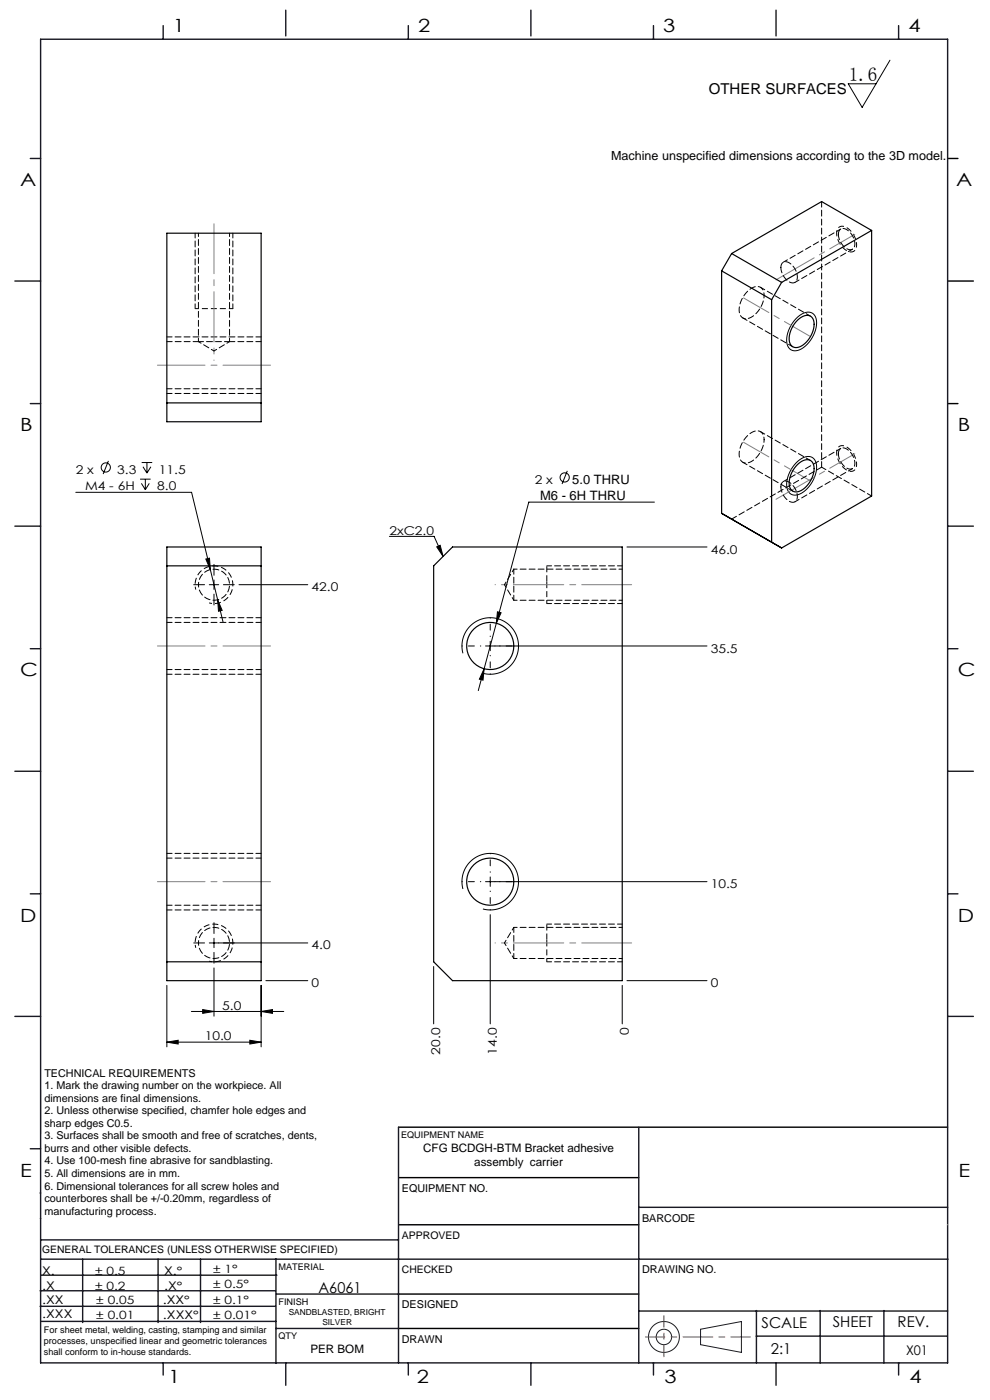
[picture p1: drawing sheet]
<svg xmlns="http://www.w3.org/2000/svg" width="210mm" height="297mm" viewBox="0 0 210 297" stroke-linecap="round" stroke-linejoin="round" font-family="sans-serif">
<g fill="none" stroke="#191924" stroke-width=".21">
<path d="M8.6 231.2v9.4M148.6 282l8.7-1.6v6.5l-8.7-1.6z"/>
<circle cx="140.8" cy="283.6" r="3.3"/>
<circle cx="140.8" cy="283.6" r="1.64"/>
</g>
<path d="M201 33.6h2.2M201 59.6h5.5M201 85.6h2.2M84.5 239.1h116.5M84.6 259.8h50.9M84.6 249.8h50.9M84.6 274.5h50.9M84.5 281.8h51" fill="none" stroke="#000" stroke-width=".3"/>
<path d="M136.9 283.6h22.3" fill="none" stroke="#f00" stroke-width=".21" stroke-dasharray="6.3 1.3 1.3 1.3" stroke-dashoffset="2.2"/>
<path d="M140.8 287.8v-8.7" fill="none" stroke="#f00" stroke-width=".21" stroke-dasharray="6.3 1.3 1.3 1.3" stroke-dashoffset="3.9"/>
<g fill="none" stroke="#191924" stroke-width=".3">
<path d="M8.6 8.3h192.4v280.8h-192.4zM34.6 5.4v2.9M60.6 2.2v5.4M86.6 5.4v2.9M112.6 2.2v5.4M138.6 5.4v2.9M164.6 2.2v5.4M190.6 5.4v2.9M6.4 33.6h2.2M3.2 59.6h5.4M6.4 85.6h2.2M3.2 111.6h5.4"/>
<path d="M201 111.6h5.5M6.4 137.6h2.2M201 137.6h2.2M3.2 163.6h5.4M201 163.6h5.5M6.4 189.6h2.2M201 189.6h2.2M3.2 215.6h5.4M201 215.6h5.5M84.5 239.1v50M135.5 239.1v50M6.4 243.7h2.2"/>
<path d="M8.5 253.1h.1M8.6 258.5h.1M135.5 256.1h65.5M8.5 277.1h49.9M8.5 273.8h49.9M8.6 267.1h75.9M8.6 263h75.9M8.8 270.5h49.9M17.5 267.1v13.5M33.5 267.1v13.5M42.5 267.1v13.5M58.5 267.1v22.1"/>
<path d="M58.6 274.5h26M84.6 267.1h116.5M135.5 278.1h65.5M160.5 278v11.1M174 278v11.1M187.5 278v11.1M8.8 280.3h49.7M34.6 289.1v2.6M58.5 281.8h26M60.6 289.1v4.8M86.6 289.1v2.6M112.6 289.1v4.8"/>
<path d="M138.6 289.1v2.6M160.4 283.5h40.6M164.6 289.1v4.8M190.6 289.1v2.6"/>
</g>
<path d="M201 259.8h.1" fill="none" stroke="#c0c0c0" stroke-width=".21"/>
<g fill="none" stroke="#000" stroke-width=".21">
<path d="M188.8 12.8l-5.9 10-3-5h5.9M168.8 67.6a3.1 3.1 0 0 1 3.5-1.2 3.4 3.4 0 0 1 .5 4.2 5.4 5.4 0 0 1-4.3 3.8 2.1 2.1 0 0 1-1.6-2.7 7.3 7.3 0 0 1 1.9-4.1zM23 97.8l-1.1 2.8M30.1 98.1h2.2M30.3 99l.9 1.4M31.2 98.1v2.3M32 99l-.8 1.4M120.3 99.9l-1.1 2.8M168.8 98.2a3.1 3.1 0 0 1 3.5-1.2 3.4 3.4 0 0 1 .5 4.2 5.4 5.4 0 0 1-4.3 3.8 2.1 2.1 0 0 1-1.6-2.7 7.3 7.3 0 0 1 1.9-4.1zM16.1 104.4h24.5l4 16.4M29.7 101.6h2.2M30 102.5l.8 1.4"/>
<path d="M30.8 101.6v2.3M31.7 102.5l-.9 1.4M43.7 118.6l.7-.2 .2 2.4zM82.6 113.8h9.5l1.9 4.2M92.6 116l.8-.3 .6 2.3zM133 116h17M138.8 106.5h-26.6l-10.7 40M44.4 124h2M44.6 120.8l2.7 11.1M45.4 123v2M46.2 127.2l.9 2.3-.8 .2zM50.7 124h14.6"/>
<path d="M98.2 138.6a6 6 0 0 1 5.3-7.5 6 6 0 0 1 6.5 6.5 6 6 0 0 1-7.6 5.2M104 136v2M105.5 129.8l.8 .2-1 2.2zM150 137h-47M102.7 141.9l-.2 2.4-.8-.2zM45.4 199v2M98.2 188.6a6 6 0 0 1 5.3-7.5 6 6 0 0 1 6.5 6.5 6 6 0 0 1-7.6 5.2M104 186v2M104 194v23.2M150 187h-47M35.4 209v13.1M40.6 214.6h19.6"/>
<path d="M43 214.2l2.4 .4-2.4 .4zM44.4 200h20.9M45.4 205.3v10.3M55.4 214.6l2.4-.4v.8zM55.4 209v13.1M56.4 208h8.9M92 205v12.2M132 209v8.2M133 208h17M35.4 221.1l2.4-.4v.8zM35.4 221.1h20M53 220.7l2.4 .4-2.4 .4z"/>
<circle cx="22.4" cy="99.2" r=".98"/>
<circle cx="119.8" cy="101.3" r=".98"/>
</g>
<path d="M44.4 127.9a4 4 0 0 0 5-3.5 4 4 0 0 0-4.4-4.3 4 4 0 0 0-3.5 5M44.4 203.9a4 4 0 0 0 5-3.5 4 4 0 0 0-4.4-4.3 4 4 0 0 0-3.5 5" fill="none" stroke="#000" stroke-width=".21" stroke-dasharray="1.3 .6" stroke-dashoffset=".6" stroke-linecap="butt"/>
<path d="M49.3 65.5h-7.9M116 128v-4M116 204v-4" fill="none" stroke="#000" stroke-width=".21" stroke-dasharray="1.3 .6" stroke-dashoffset=".5" stroke-linecap="butt"/>
<path d="M116 123.4v-3.4M116 199.4v-3.4" fill="none" stroke="#000" stroke-width=".21" stroke-dasharray="1.3 .6" stroke-dashoffset="-.1" stroke-linecap="butt"/>
<path d="M181.7 51.9a4.3 4.3 0 0 0-2.9-3.9 1.31 1.31 0 0 0-1.3 1.7 4.2 4.2 0 0 0 3 3.8l.6-.2 .4-.4 .2-1M181.7 98.5a4.3 4.3 0 0 0-2.9-4 1.31 1.31 0 0 0-1.3 1.7 4.2 4.2 0 0 0 3 3.8l.6-.1 .4-.4 .2-1" fill="none" stroke="#000" stroke-width=".21" stroke-dasharray="1.3 .6" stroke-dashoffset=".7" stroke-linecap="butt"/>
<g fill="none" stroke="#000" stroke-width=".21" stroke-dasharray="1.3 .6" stroke-dashoffset=".2">
<path d="M42.1 72.5h6.6M55.4 71.5h-20M157.6 67.4l10.6 6.2M171.9 67.1l-10.6-6.2M35.4 83.5h20M35.4 82.5h20M157.6 98.1l10.6 6.1M171.9 97.7l-10.6-6.1M174.3 99.1l10.6 6.1M55.4 131h-20M55.4 132h-20M109 120.7v6.6"/>
<path d="M35.4 143h20M35.4 142h20M35.4 193h20M35.4 192h20M55.4 181h-20M55.4 182h-20M109 196.7v6.6"/>
</g>
<path d="M41.4 49.5v16M168.6 59.9l12.2-7M178.4 48.6l-12.2 7M49.4 65.5v-16M178.4 95.1l-12.2 7.1M168.6 106.5l12.2-7.1M116 128h16M116 124v-.6M132 120h-16M132 196h-16M116 204h16M116 200v-.6" fill="none" stroke="#000" stroke-width=".21" stroke-dasharray="1.3 .6" stroke-dashoffset=".3"/>
<path d="M49.4 65.5h-.1" fill="none" stroke="#000" stroke-width=".21" stroke-dasharray="1.3 .6"/>
<path d="M43.4 124h-2.3M45.4 122v-2.3M45.4 126v2.3M47.4 124h2.3M45.4 198v-2.3M43.4 200h-2.3M45.4 202v2.3M47.4 200h2.3" fill="none" stroke="#000" stroke-width=".21" stroke-dasharray="15.2 1.3 1.3 1.3"/>
<path d="M102 137h-4M104 135v-4M104 139v4M106 137h4M102 187h-4M104 185v-4M104 189v4M106 187h4" fill="none" stroke="#000" stroke-width=".21" stroke-dasharray="15.2 1.3 1.3 1.3" stroke-dashoffset="15.1"/>
<path d="M33.4 77.5h24M33.4 137h24M33.4 187h24" fill="none" stroke="#808080" stroke-width=".21" stroke-dasharray="15.2 1.3 1.3 1.3" stroke-dashoffset="5.1"/>
<path d="M45.4 72.5v4M109 124h-4M109 200h-4" fill="none" stroke="#808080" stroke-width=".21" stroke-dasharray="15.2 1.3 1.3 1.3" stroke-dashoffset="15.2"/>
<path d="M45.4 72.5v-25M109 124h25M109 200h25" fill="none" stroke="#808080" stroke-width=".21" stroke-dasharray="15.2 1.3 1.3 1.3" stroke-dashoffset="4.6"/>
<path d="M157.7 63.2l14.1 8.1M157.7 93.8l14.1 8.1" fill="none" stroke="#808080" stroke-width=".21" stroke-dasharray="15.2 1.3 1.3 1.3" stroke-dashoffset="9"/>
<path d="M167.4 57.8l-2.8 1.6M167.4 104.3l-2.8 1.6" fill="none" stroke="#808080" stroke-width=".21" stroke-dasharray="15.2 1.3 1.3 1.3"/>
<path d="M167.4 57.8l13.9-8.1M167.4 104.3l13.9-8" fill="none" stroke="#808080" stroke-width=".21" stroke-dasharray="15.2 1.3 1.3 1.3" stroke-dashoffset="9.1"/>
<g fill="#000">
<path d="M46.2 127.2l.1 2.5 .8-.2zM43.7 118.6l.9 2.2-.2-2.4zM102.7 141.9l-1 2.2 .8 .2zM105.5 129.8l-.2 2.4 1-2.2zM92.6 116l.8-.3 .6 2.3z"/>
<path d="M43 214.2l2.4 .4-2.4 .4zM55.4 214.6l2.4-.4v.8zM35.4 221.1l2.4-.4v.8zM53 220.7l2.4 .4-2.4 .4z"/>
</g>
<g fill="none" stroke="#000" stroke-width=".25">
<path d="M35.4 49.5h20v40h-20zM153.1 57.5l10.6 6.1M155.2 53.8l10.6 6.1M155.2 53.8l-2.1 3.7M165.8 59.9l-2.1 3.7M184.9 48.9l-19.1 11M184.9 48.9v56.3l-19.1 11-12.7-7.3v-51.4M184.9 48.9l-10.6-6.1-19.1 11M163.7 63.6v51.4M169.2 67.9a2.18 2.18 0 0 1 3.1-.5 4.2 4.2 0 0 1-.9 4.7 2.98 2.98 0 0 1-3.2 1.5 2.46 2.46 0 0 1-.6-2.9l.6-1.5zM35.4 85.5h20M169.2 98.5a2.18 2.18 0 0 1 3.1-.5 4.2 4.2 0 0 1-.9 4.8 2.98 2.98 0 0 1-3.2 1.4 2.46 2.46 0 0 1-.6-2.9l.6-1.5z"/>
<path d="M35.4 116h20v92h-20zM96 116h36v92h-36l-4-4v-84zM35.4 120h20M35.4 204h20"/>
<circle cx="104" cy="137" r="5"/>
<circle cx="104" cy="187" r="5"/>
</g>
<path d="M42.1 124a3.3 3.3 0 0 1 4.8-2.9 3.3 3.3 0 0 1 .5 5.6 3.3 3.3 0 0 1-5.3-2.1v-.6M42.1 200a3.3 3.3 0 0 1 4.8-2.9 3.3 3.3 0 0 1 .5 5.6 3.3 3.3 0 0 1-5.3-2.1v-.6" fill="none" stroke="#000" stroke-width=".21" stroke-dasharray="1.3 .6" stroke-dashoffset=".8"/>
<path d="M42.1 49.5v23M42.1 72.5l3.3 2M45.4 74.5l3.3-2M48.7 72.5v-23M107 124l2 3.3M109 127.3h23M109 120.7l-2 3.3M132 120.7h-23M109 196.7l-2 3.3M132 196.7h-23M107 200l2 3.3M109 203.3h23" fill="none" stroke="#000" stroke-width=".21" stroke-dasharray="1.3 .6" stroke-dashoffset=".6"/>
<path d="M165.6 56.8a1.08 1.08 0 0 1 .6-1.2 1.08 1.08 0 0 1 1.3 .2 3.5 3.5 0 0 1 1.5 3.8 1.29 1.29 0 0 1-2.1-.2l-1-1.5-.3-1.1M177.8 49.7a1.08 1.08 0 0 1 .6-1.1 1.08 1.08 0 0 1 1.3 .1 3.5 3.5 0 0 1 1.5 3.8 1.29 1.29 0 0 1-2.2-.2l-.9-1.4-.3-1.2M42.1 72.5h-6.7M55.4 72.5h-6.7M174.3 99.1v-56.3M174.3 99.1l-19.1 11M177.8 96.3a1.08 1.08 0 0 1 .6-1.2 1.08 1.08 0 0 1 1.3 .2 3.5 3.5 0 0 1 1.5 3.8 1.29 1.29 0 0 1-2.2-.2l-.9-1.5-.3-1.1M165.6 103.3a1.08 1.08 0 0 1 .6-1.2 1.08 1.08 0 0 1 1.3 .2 3.5 3.5 0 0 1 1.5 3.8 1.29 1.29 0 0 1-2.1-.2l-1-1.4-.3-1.2" fill="none" stroke="#000" stroke-width=".21" stroke-dasharray="1.3 .6" stroke-dashoffset=".1"/>
<path d="M162.1 62.7a1.63 1.63 0 0 0-.8-1.8 1.63 1.63 0 0 0-2 .3 5.4 5.4 0 0 0-2.3 5.5 1.65 1.65 0 0 0 2.7 .4 5.9 5.9 0 0 0 2.4-4.4M162.1 93.3a1.63 1.63 0 0 0-.8-1.8 1.63 1.63 0 0 0-2 .3 5.4 5.4 0 0 0-2.3 5.5 1.65 1.65 0 0 0 2.7 .4 5.9 5.9 0 0 0 2.4-4.4" fill="none" stroke="#000" stroke-width=".21" stroke-dasharray="1.3 .6" stroke-dashoffset=".7"/>
<text font-size="4.1" x="180" y="17.2">1.6</text>
<g font-size="3.9">
<text x="36.7" y="6.9">1</text>
<text x="88.7" y="6.9">2</text>
<text x="140.7" y="6.9">3</text>
<text x="192.7" y="6.9">4</text>
<text x="4.2" y="39.5">A</text>
<text x="202.9" y="39.5">A</text>
<text x="4.2" y="91.5">B</text>
<text x="203.2" y="91.5">B</text>
<text x="4.2" y="143.5">C</text>
<text x="203.2" y="143.5">C</text>
<text x="4.2" y="195.5">D</text>
<text x="203.2" y="195.5">D</text>
<text x="4.2" y="249.6">E</text>
<text x="203.3" y="249.6">E</text>
<text x="35.7" y="293.4">1</text>
<text x="88.4" y="293.4">2</text>
<text x="141" y="293.4">3</text>
<text x="193" y="293.4">4</text>
</g>
<g font-size="3.2">
<text x="150.4" y="20">OTHER SURFACES</text>
<text x="67.6" y="274.4">A6061</text>
<text x="161.6" y="281.7">SCALE</text>
<text x="176.7" y="281.5">SHEET</text>
<text x="190.4" y="281.5">REV.</text>
<text x="163.5" y="287.3">2:1</text>
</g>
<text font-size="2.8" x="192.2" y="287.5">X01</text>
<g font-size="2.7">
<text x="129.6" y="34">Machine unspecified dimensions according to the 3D model.</text>
<text x="114.6" y="106.2">M6 - 6H THRU</text>
<text x="121.4" y="102.6">5.0 THRU</text>
</g>
<g font-size="2.6">
<text x="16.1" y="100.5">2 x</text>
<text x="24.9" y="100.5">3.3</text>
<text x="33.7" y="100.5">11.5</text>
<text x="18" y="104">M4 - 6H</text>
<text x="33.4" y="104">8.0</text>
<text x="113.4" y="102.6">2 x</text>
<text x="82.6" y="113.4">2xC2.0</text>
<text x="150.8" y="117.4">46.0</text>
<text x="66.1" y="125.4">42.0</text>
<text x="150.8" y="138.4">35.5</text>
<text x="150.8" y="188.4">10.5</text>
<text x="66.1" y="201.4">4.0</text>
<text x="66.1" y="209.4">0</text>
<text x="150.8" y="209.4">0</text>
<text x="47.2" y="214.2">5.0</text>
<text x="43.4" y="220.7">10.0</text>
<text x="133.4" y="219.6" transform="rotate(-90 133.4 219.6)">0</text>
<text x="93.4" y="223.7" transform="rotate(-90 93.4 223.7)">20.0</text>
<text x="105.4" y="223.7" transform="rotate(-90 105.4 223.7)">14.0</text>
</g>
<g font-size="2.5">
<text x="89.8" y="244.4">CFG BCDGH-BTM Bracket adhesive</text>
<text x="100.6" y="247.3">assembly carrier</text>
<text x="8.9" y="273.6">.X</text>
<text x="8.9" y="270.4">X.</text>
<text x="34.8" y="273.7">.X°</text>
<text x="34.8" y="270.5">X.°</text>
<text x="9" y="276.7">.XX</text>
<text x="9" y="279.7">.XXX</text>
<text x="34.5" y="276.7">.XX°</text>
<text x="34.6" y="279.8">.XXX°</text>
<text x="65.8" y="287.1">PER BOM</text>
</g>
<g font-size="2.4">
<text x="45.2" y="270">± 1°</text>
<text x="20.2" y="270.4">± 0.5</text>
<text x="20.2" y="273.7">± 0.2</text>
<text x="45.2" y="273.2">± 0.5°</text>
<text x="20.4" y="279.7">± 0.01</text>
<text x="20.4" y="276.7">± 0.05</text>
<text x="45.2" y="276.7">± 0.1°</text>
<text x="45.2" y="279.7">± 0.01°</text>
</g>
<g font-size="2.3">
<text x="9.4" y="228.4">TECHNICAL REQUIREMENTS</text>
<text x="9.4" y="231.1">1. Mark the drawing number on the workpiece. All</text>
<text x="9.4" y="233.7">dimensions are final dimensions.</text>
<text x="9.4" y="236.4">2. Unless otherwise specified, chamfer hole edges and</text>
<text x="9.4" y="239">sharp edges C0.5.</text>
<text x="9.4" y="241.7">3. Surfaces shall be smooth and free of scratches, dents,</text>
<text x="9.4" y="244.4">burrs and other visible defects.</text>
<text x="9.4" y="247">4. Use 100-mesh fine abrasive for sandblasting.</text>
<text x="9.4" y="249.7">5. All dimensions are in mm.</text>
<text x="9.4" y="252.4">6. Dimensional tolerances for all screw holes and</text>
<text x="9.4" y="255">counterbores shall be +/-0.20mm, regardless of</text>
<text x="9.4" y="257.7">manufacturing process.</text>
<text x="85.2" y="252.9">EQUIPMENT NO.</text>
<text x="136.2" y="259.2">BARCODE</text>
<text x="136.2" y="270.2">DRAWING NO.</text>
<text x="85.2" y="277.6">DESIGNED</text>
<text x="85.2" y="284.9">DRAWN</text>
</g>
<g font-size="2.2">
<text x="85.2" y="262.8">APPROVED</text>
<text x="8.9" y="265.9">GENERAL TOLERANCES (UNLESS OTHERWISE SPECIFIED)</text>
<text x="85.2" y="270.1">CHECKED</text>
</g>
<g font-size="1.9">
<text x="85.1" y="241.5">EQUIPMENT NAME</text>
<text x="59.1" y="269.5">MATERIAL</text>
<text x="59.1" y="276.9">FINISH</text>
<text x="9.3" y="282.9">For sheet metal, welding, casting, stamping and similar</text>
<text x="9.3" y="285.1">processes, unspecified linear and geometric tolerances</text>
<text x="9.3" y="287.4">shall conform to in-house standards.</text>
<text x="59.1" y="284.2">QTY</text>
</g>
<g font-size="1.8">
<text x="61.2" y="279">SANDBLASTED, BRIGHT</text>
<text x="68.4" y="281.1">SILVER</text>
</g>
</svg>
